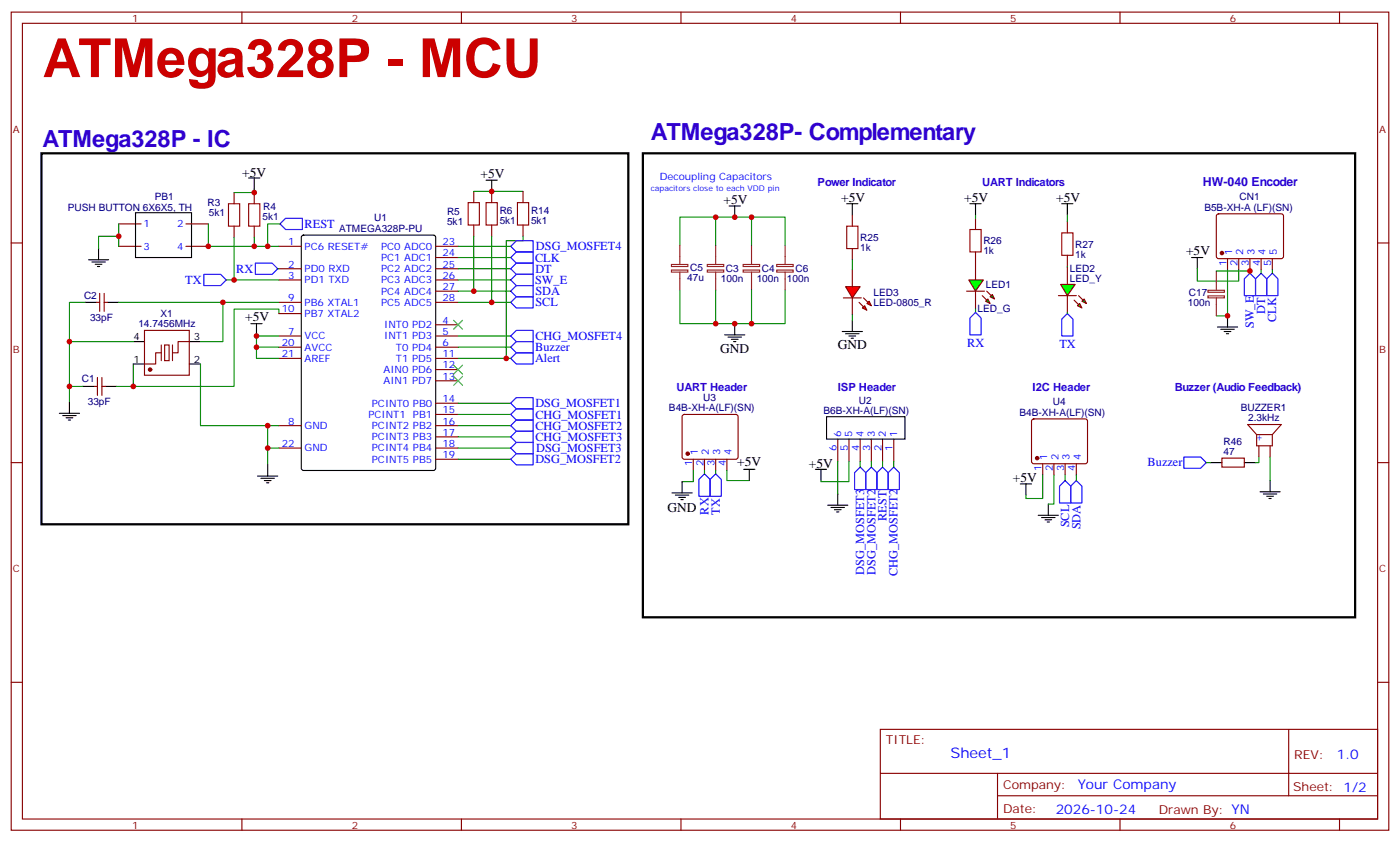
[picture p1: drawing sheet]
<svg xmlns="http://www.w3.org/2000/svg" width="441mm" height="265mm" viewBox="0 0 441 265" stroke-linecap="round" stroke-linejoin="round" font-family="sans-serif">
<g fill="none" stroke="#870000" stroke-width=".35">
<path d="M3.5 3.8h433.9v257.5h-433.9zM7.1 7.3h426.8v250.5h-426.8zM76.2 3.8v3.5M145.3 3.8v3.5M214.5 3.8v3.5M283.6 3.8v3.5M352.8 3.8v3.5M421.9 3.8v3.5M3.5 76.5h3.6M37.4 77.5h7M37.4 70.5h7M58.6 77.5h7"/>
<path d="M58.6 70.5h7M80.1 60.6v3.5M80.1 71.2v3.5M87.8 77.5h7.1M137.2 77.5h7.1M149.2 60.3v3.5M149.2 70.8v3.6M154.9 60.3v3.5M154.9 70.8v3.6M268.5 67.7v3.5M268.5 78.2v3.6M433.9 76.5h3.5"/>
<path d="M30.3 95.2h1.1M31.4 92.4v5.6M32.8 92.4v5.6M32.8 95.2h1.1M87.8 95.2h7.1M87.8 84.6h7.1M87.8 88.1h7.1M87.8 98.7h7.1M137.2 95.2h7.1M137.2 84.6h7.1M137.2 88.1h7.1M137.2 81.1h7.1"/>
<path d="M137.2 91.7h7.1M30.7 118.8v5.7M32.1 118.8v5.7M87.8 105.8h7.1M87.8 109.3h7.1M87.8 112.8h7.1M137.2 102.2h7.1M137.2 105.8h7.1M137.2 109.3h7.1M137.2 112.8h7.1M137.2 116.3h7.1M137.2 119.9h7.1"/>
<path d="M29.6 121.6h1.1M32.1 121.6h1.1M87.8 134h7.1M137.2 134h7.1M137.2 126.9h7.1M137.2 130.5h7.1M137.2 137.5h7.1M3.5 145.6h3.6M87.8 141h7.1M137.2 141h7.1M137.2 144.6h7.1M433.9 145.6h3.5"/>
<path d="M3.5 214.8h3.6M433.9 214.8h3.5M277.3 229.6h156.6v28.2h-156.6zM405.9 229.6v20.9M76.2 257.8v3.5M145.3 257.8v3.5M214.5 257.8v3.5M277.3 243.4h156.5M283.6 257.8v3.5M314.2 250.5h119.6M314.2 243.4v14.1M352.8 257.8v3.5"/>
<path d="M421.9 257.8v3.5"/>
</g>
<path d="M37.4 74.4h-6.4v3.8M37.4 70.5v7M65.6 70.5v7M80.1 74.7v2.8h7.7M26.8 95.2h-4.9v31.4M37.4 95.2h50.4M87.8 98.7v-1.4h-14.1v24.3h-31.7v-7M80.8 109.3h7M87.8 105.8h-7v7h7M36.7 121.6h5.3M87.8 134h-3.5v7M87.8 141h-3.5v5.3" fill="none" stroke="#008700" stroke-width=".35"/>
<g fill="none" stroke="#000" stroke-width=".35">
<path d="M78.3 56h3.5M80.1 56v3.5M31 78.2v3.6M42.7 67h17.6v14.1h-17.6zM95.1 74.2l.5-.2h40.9l.7 .4v73l-.4 .6-41.2 .1-.6-.5-.1-72.9zM266.7 64.1h3.5M268.5 64.1v3.6M26.8 95.2h3.5M27.9 81.8h6.3M28.9 82.5h4.3M30 83.2h2.1M30.7 83.9h.7"/>
<path d="M33.9 95.2h3.5M18.7 130.1h6.3M19.8 130.8h4.2M20.8 131.5h2.1M21.5 132.2h.7M21.9 126.6v3.5M26.1 121.6h3.5M33.2 121.6h3.5"/>
</g>
<path d="M78.3 64.1h3.5v7.1h-3.5zM147.5 63.8h3.5v7h-3.5zM153.1 63.8h3.5v7h-3.5zM266.7 71.2h3.5v7h-3.5z" fill="none" stroke="#a10000" stroke-width=".35"/>
<path d="M160.9 91.7l1.7-1.8h5.3v3.5h-5.3zM160.9 95.2l1.7-1.8h5.3v3.5h-5.3z" fill="none" stroke="#00f" stroke-width=".35"/>
<g fill="#f00" stroke="#870000" stroke-width=".35">
<path d="M266.3 90.2h4.6l-2.4 3.6z"/>
<path d="M265.6 93.8h5.7z"/>
</g>
<g fill="#870000" stroke="#870000" stroke-width=".35">
<path d="M272 93.8l1.4 1.4z"/>
<path d="M270.6 95.2l1.4 1.4z"/>
</g>
<g fill="#f00" stroke="#870000" stroke-width=".35">
<path d="M273 95.5l.8-.7 .7 1.4z"/>
<path d="M271.6 96.9l.7-.7 .7 1.4z"/>
</g>
<g fill="none" stroke="#870000" stroke-width=".35">
<path d="M307.3 68.7v3.5M307.3 79.3v3.5M336.2 69.8v3.5M268.5 84.9v5.3M268.5 93.8v5.3M336.2 80.4v3.5M336.2 84.2v5.3M336.2 93.1v5.3M45.5 104h14.1v14.1h-14.1zM50.8 111.1h-1.8v3.5h-3.5M51.9 108.6h1.4v4.9h-1.4zM59.6 107.5h-3.5v3.6h-1.8"/>
<path d="M215.1 130.7l.4-.2h16.3l.5 .2 .2 .5v12.7l-.3 .5-.4 .2h-16.3l-.5-.3-.2-.4v-12.7zM263.9 138.2v7.1M267.4 138.2v7.1M270.9 138.2v7.1M274.5 138.2v7.1M278 138.2v7.1M281.5 138.2v7.1M325.1 132.1l.5-.2h16.2l.5 .2 .2 .5v12.7l-.2 .5-.5 .2h-16.2l-.5-.3-.2-.4v-12.7zM218.4 144.6v3.5M221.9 144.6v3.5M225.4 144.6v3.5M229 144.6v3.5"/>
<path d="M328.4 146v3.5M332 146v3.5M335.5 146v3.5M339 146v3.5"/>
</g>
<g fill="none" stroke="#000" stroke-width=".35">
<path d="M229.7 64.8h3.5M231.4 64.8v3.6M42 114.6h3.5M42 107.5h3.5M59.6 114.6h3.5M59.6 107.5h3.5M79 101.9h3.5M80.8 101.9v3.5M228.2 105.4h6.4M229.3 106.1h4.2M230.4 106.8h2.1M231.1 107.5h.7"/>
<path d="M231.4 101.9v3.5M265.3 104.4h6.3M266.3 105.1h4.3M267.4 105.8h2.1M268.1 106.5h.7M268.5 100.8v3.6M260.3 131.2h24.7v7h-24.7zM81.1 149.9h6.4M82.2 150.6h4.2M83.3 151.3h2.1M84 152h.7M84.3 146.3v3.6"/>
<path d="M211.7 155.2h6.3M212.7 155.9h4.3M213.8 156.6h2.1M214.5 157.3h.7M214.8 151.6v3.6M234.2 147.7h3.6M236 147.7v3.6M256.8 147.7h3.5M258.6 147.7v3.6M260.7 159h6.4M261.8 159.7h4.2M263.9 155.5v3.5"/>
<path d="M321.4 152.3h3.5M323.1 152.3v3.6M330.2 158.7v3.5M262.8 160.4h2.1M263.5 161.1h.7M327 162.2h6.4M328.1 162.9h4.2M329.1 163.6h2.2M329.8 164.3h.8"/>
</g>
<g fill="none" stroke="#008700" stroke-width=".35">
<path d="M65.6 77.5h14.5M88.2 70.5h-3.9v7M149.2 60.3h15.5M149.2 74.4v17.3M154.9 74.4v20.8M214.1 77.2v-8.8h22.6v8.8M225.4 68.4v8.8M236.7 68.4h10.6v8.8M70.2 95.2v12.3h-7.1M144.3 91.7h16.6M144.3 95.2h16.6M214.1 91.3v10.6h22.6"/>
<path d="M225.4 91.3v10.6M236.7 91.3v10.6M247.3 91.3v10.6h-10.6M268.5 81.8v3.1M268.5 99.1v1.7M307.3 96.9v1.5M336.2 83.9v.3M21.9 107.5h20.1M63.1 114.6v19.4h21.2M80.8 105.4v.4M144.3 105.8h16.6M21.9 121.6h4.2"/>
<path d="M144.3 126.9h16.6M144.3 130.5h16.6M144.3 137.5h16.6M144.3 134h16.6M144.3 141h16.6M144.3 144.6h16.6M218.4 148.1v3.5h-3.6M229 148.1v3.2h7M263.9 145.3v10.2M267.4 145.3v6.3h-8.8v-.3M270.9 145.3v1.7M274.5 145.3v1.7"/>
<path d="M278 145.3v1.7M281.5 145.3v1.7M328.4 149.5v7.4h-5.3v-1M335.5 149.5v1.8M339 149.5v1.8"/>
</g>
<g fill="none" stroke="#00f" stroke-width=".35">
<path d="M88.2 70.5l1.8-1.8h5.2v3.5h-5.2zM64.2 86.4h5.3l1.8 1.7-1.8 1.8h-5.3zM80.4 82.8h5.3l1.8 1.8-1.8 1.8h-5.3zM307.3 98.4l1.7 1.7v5.3h-3.5v-5.3zM162.6 104h5.3v3.5h-5.3l-1.7-1.7zM334.4 100.5l1.8-1.8 1.8 1.8v5.3h-3.6zM160.9 126.9l1.7-1.7h5.3v3.5h-5.3zM160.9 130.5l1.7-1.8h5.3v3.5h-5.3zM221.9 149.2l1.8 1.7v5.3h-3.6v-5.3zM225.4 149.2l1.8 1.7v5.3h-3.5v-5.3zM270.9 147l1.8 1.8v5.3h-3.5v-5.3zM274.5 147l1.7 1.8v5.3h-3.5v-5.3z"/>
<path d="M278 147l1.8 1.8v5.3h-3.6v-5.3zM281.5 147l1.8 1.8v5.3h-3.5v-5.3zM335.5 151.3l1.8 1.7v5.3h-3.6v-5.3zM339 151.3l1.8 1.7v5.3h-3.5v-5.3z"/>
</g>
<g fill="#870000" stroke="#870000" stroke-width=".35">
<circle cx="47.3" cy="116.3" r=".53"/>
<circle cx="326.7" cy="144.2" r=".53"/>
<circle cx="216.6" cy="142.8" r=".53"/>
</g>
<path d="M50.8 108.6v4.9M54.3 108.6v4.9" fill="none" stroke="#871200" stroke-width=".35"/>
<g fill="none" stroke="#8c2424" stroke-width=".35">
<path d="M214.1 77.2v6M225.4 77.2v6M236.7 77.2v6M247.3 77.2v6M211.5 83.3h5.2v.6h-5.2zM211.5 85h5.2v.7h-5.2zM214.1 85.7v5.6M222.8 83.3h5.2v.6h-5.2zM222.8 85h5.2v.7h-5.2zM225.4 85.7v5.6M234.1 83.3h5.2v.6h-5.2zM234.1 85h5.2v.7h-5.2z"/>
<path d="M236.7 85.7v5.6M244.7 83.3h5.1v.6h-5.1zM244.7 85h5.1v.7h-5.1zM247.3 85.7v5.6"/>
</g>
<path d="M13.1 48.3h184.8v116.7h-184.8zM202.5 48.3h224.4v146h-224.4z" fill="none" stroke="#000" stroke-width=".71"/>
<path d="M305.5 72.2h3.5v7.1h-3.5zM334.4 73.3h3.6v7.1h-3.6z" fill="none" stroke="#a10000" stroke-width=".35"/>
<g fill="#0f0" stroke="#870000" stroke-width=".35">
<path d="M339.4 96.2l.7-.7 .7 1.4z"/>
<path d="M340.8 94.8l.7-.7 .7 1.4z"/>
</g>
<g fill="#870000" stroke="#870000" stroke-width=".35">
<path d="M338.3 94.5l1.4 1.4z"/>
<path d="M339.7 93.1l1.4 1.4z"/>
</g>
<path d="M333.4 93.1h5.6z" fill="#f00" stroke="#870000" stroke-width=".35"/>
<path d="M334.1 89.5h4.6l-2.5 3.6z" fill="#0f0" stroke="#870000" stroke-width=".35"/>
<path d="M307.3 82.8v5.3M307.3 91.7v5.2" fill="none" stroke="#870000" stroke-width=".35"/>
<g fill="#0f0" stroke="#870000" stroke-width=".35">
<path d="M310.4 94.8l.7-.7 .8 1.4z"/>
<path d="M311.9 93.4l.7-.7 .7 1.4z"/>
</g>
<g fill="#870000" stroke="#870000" stroke-width=".35">
<path d="M309.4 93.1l1.4 1.4z"/>
<path d="M310.8 91.7l1.4 1.4z"/>
</g>
<path d="M304.4 91.7h5.7z" fill="#f00" stroke="#870000" stroke-width=".35"/>
<path d="M305.2 88.1h4.5l-2.4 3.6z" fill="#0f0" stroke="#870000" stroke-width=".35"/>
<g fill="none" stroke="#000" stroke-width=".35">
<path d="M153.1 56.7h3.5M154.9 56.7v3.6M305.5 64.1h3.5M307.3 64.1v3.6M334.4 64.1h3.6M336.2 64.1v3.6M375.4 81.1h3.5M377.1 81.1v3.5M386.6 99.4v3.5M383.5 102.9h6.3M384.5 103.6h4.3M385.6 104.4h2.1"/>
<path d="M386.3 105.1h.7M381.4 145.6h3.5M391.9 145.6h3.6M396.9 154.8h6.3M397.9 155.5h4.3M399 156.2h2.1M399.7 156.9h.7M400 151.3v3.5"/>
</g>
<g fill="none" stroke="#008700" stroke-width=".35">
<path d="M80.1 59.5v1.1h-6.4M73.7 74.7v13.4M144.3 77.5h16.6M164.7 74.4v1.4h-5.2v37M307.3 67.7v1M336.2 67.7v2.1M71.3 88.1h16.5M87.5 84.6h.3M144.3 88.1h16.6M144.3 84.6h16.6M144.3 81.1h16.6M336.2 98.4v.3"/>
<path d="M377.1 84.6v3.9h13.1v-3.6M383.1 85.3h10.6M386.6 84.9v14.5h-3.5M393.7 84.9v1.1M397.2 84.9v1.1M400.8 84.9v1.1M144.3 109.3h16.6M144.3 112.8h16.6M221.9 148.1v1.1M225.4 148.1v1.1M332 149.5v9.2h-1.8M379.9 145.6h1.5"/>
<path d="M396.5 143.9v1.7h-1M400 143.9v7.4"/>
</g>
<path d="M72 64.1h3.5v7.1h-3.5zM163 63.8h3.5v7h-3.5z" fill="none" stroke="#a10000" stroke-width=".35"/>
<g fill="none" stroke="#870000" stroke-width=".35">
<path d="M73.7 60.6v3.5M73.7 71.2v3.5M164.7 60.3v3.5M164.7 70.8v3.6M383.4 67.5l.4-.2 20.1 .1 .4 .6-.1 13-.6 .4h-20.1l-.4-.7v-12.7zM386.6 81.4v3.5M390.2 81.4v3.5M393.7 81.4v3.5M397.2 81.4v3.5M400.8 81.4v3.5M395.8 136.8l-2.8-3.2h10.6l-2.8 3.2M395.8 136.8h5"/>
<path d="M395.8 136.8v3.5h5v-3.5M384.9 144.2h7v2.8h-7zM396.5 140.3v3.6M400 140.3v3.6"/>
</g>
<g fill="none" stroke="#00f" stroke-width=".35">
<path d="M160.9 77.5l1.7-1.7h5.3v3.5h-5.3zM160.9 81.1l1.7-1.8h5.3v3.5h-5.3zM160.9 84.6l1.7-1.8h5.3v3.6h-5.3zM162.6 86.4h5.3v3.5h-5.3l-1.7-1.8zM391.9 87.8l1.8-1.8 1.8 1.8v5.3h-3.6zM397.2 86l1.8 1.8v5.3h-3.5v-5.3zM399 87.8l1.8-1.8 1.7 1.8v5.3h-3.5zM160.9 109.3l1.7-1.8h5.3v3.6h-5.3zM160.9 112.8l1.7-1.7h5.3v3.5h-5.3zM160.9 134l1.7-1.8h5.3v3.5h-5.3zM162.6 135.7h5.3v3.6h-5.3l-1.7-1.8zM160.9 144.6l1.7-1.8h5.3v3.5h-5.3z"/>
<path d="M160.9 141l1.7-1.7h5.3v3.5h-5.3zM372.9 143.9h5.3l1.7 1.7-1.7 1.8h-5.3z"/>
</g>
<path d="M142.9 114.9l2.8 2.9M142.9 118.5l2.8 2.8M142.9 100.8l2.8 2.8M145.7 114.9l-2.8 2.9M145.7 118.5l-2.8 2.8M145.7 100.8l-2.8 2.8" fill="none" stroke="#3c3" stroke-width=".35"/>
<circle cx="384.9" cy="79.7" r=".53" fill="#870000" stroke="#870000" stroke-width=".35"/>
<path d="M380.5 91.4h5.2v.6h-5.2zM380.5 93.1h5.2v.7h-5.2zM383.1 85.3v6M383.1 93.8v5.6" fill="none" stroke="#8c2424" stroke-width=".35"/>
<g fill="#c00">
<circle cx="42" cy="121.6" r=".88"/>
<circle cx="84.3" cy="141" r=".88"/>
<circle cx="80.8" cy="109.3" r=".88"/>
<circle cx="37.4" cy="74.4" r=".88"/>
<circle cx="84.3" cy="77.5" r=".88"/>
<circle cx="70.2" cy="95.2" r=".88"/>
<circle cx="236.7" cy="68.4" r=".88"/>
<circle cx="236.7" cy="101.9" r=".88"/>
<circle cx="80.8" cy="105.8" r=".88"/>
<circle cx="80.1" cy="77.5" r=".88"/>
<circle cx="65.6" cy="77.5" r=".88"/>
<circle cx="21.9" cy="107.5" r=".88"/>
<circle cx="149.2" cy="91.7" r=".88"/>
<circle cx="154.9" cy="95.2" r=".88"/>
<circle cx="21.9" cy="121.6" r=".88"/>
<circle cx="84.3" cy="134" r=".88"/>
<circle cx="225.4" cy="101.9" r=".88"/>
<circle cx="225.4" cy="68.4" r=".88"/>
<circle cx="231.4" cy="101.9" r=".88"/>
<circle cx="231.4" cy="68.4" r=".88"/>
<circle cx="73.7" cy="88.1" r=".88"/>
<circle cx="80.1" cy="60.6" r=".88"/>
<circle cx="154.9" cy="60.3" r=".88"/>
<circle cx="393.7" cy="85.3" r=".88"/>
<circle cx="386.6" cy="99.4" r=".88"/>
<circle cx="159.5" cy="112.8" r=".88"/>
</g>
<text font-size="16.9" fill="#c00" x="13.4" y="24.3">ATMega328P - MCU</text>
<g font-size="7.4" fill="#30c">
<text x="13.4" y="46.1">ATMega328P - IC</text>
<text x="205" y="44">ATMega328P- Complementary</text>
</g>
<text font-size="4.6" fill="#00f" x="299.4" y="238.6">Sheet_1</text>
<g font-size="4.2">
<text x="76.3" y="55.7">+5V</text>
<text x="151.3" y="56">+5V</text>
<text x="227.9" y="64.1">+5V</text>
<text x="264.9" y="63.4">+5V</text>
<text x="303.7" y="63.4">+5V</text>
<text x="332.7" y="63.4">+5V</text>
<text x="373.6" y="80.4">+5V</text>
<text x="77.3" y="101.2">+5V</text>
<text x="226.8" y="111.1">GND</text>
<text x="263.9" y="110">GND</text>
<text x="232.2" y="146.6">+5V</text>
<text x="254.8" y="147.5">+5V</text>
<text x="319" y="151.6">+5V</text>
<text x="210.3" y="161.2">GND</text>
</g>
<g font-size="4.2" fill="#00f">
<text x="421.1" y="238.8">1.0</text>
<text x="339.5" y="248.4">Your Company</text>
<text x="332.5" y="256.2">2026-10-24</text>
</g>
<text font-size="3.9" fill="#30c" x="378.9" y="58.5">HW-040 Encoder</text>
<g font-size="3.9" fill="#00f">
<text x="96" y="71.7">REST</text>
<text x="168.5" y="82.3">CLK</text>
<text x="168.8" y="78.8">DSG_MOSFET4</text>
<text x="58.3" y="89.4">TX</text>
<text x="74.4" y="85.8">RX</text>
<text x="168.5" y="89.4">SW_E</text>
<text x="168.6" y="85.9">DT</text>
<text x="168.6" y="92.9">SDA</text>
<text x="168.6" y="96.4">SCL</text>
<text x="398.5" y="98.8" transform="rotate(-90 398.5 98.8)">DT</text>
<text x="402" y="101.3" transform="rotate(-90 402 101.3)">CLK</text>
<text x="168.6" y="107">CHG_MOSFET4</text>
<text x="395" y="103.3" transform="rotate(-90 395 103.3)">SW_E</text>
<text x="168.6" y="110.6">Buzzer</text>
<text x="304.6" y="109.1">RX</text>
<text x="333.7" y="109.5">TX</text>
<text x="168.5" y="114.1">Alert</text>
<text x="168.6" y="128.2">DSG_MOSFET1</text>
<text x="168.6" y="131.7">CHG_MOSFET1</text>
<text x="168.6" y="135.3">CHG_MOSFET2</text>
<text x="168.6" y="138.8">CHG_MOSFET3</text>
<text x="168.9" y="142.3">DSG_MOSFET3</text>
<text x="168.6" y="145.8">DSG_MOSFET2</text>
<text x="361.5" y="146.5">Buzzer</text>
<text x="223.2" y="162" transform="rotate(-90 223.2 162)">RX</text>
<text x="226.7" y="162" transform="rotate(-90 226.7 162)">TX</text>
<text x="279.3" y="164" transform="rotate(-90 279.3 164)">REST</text>
<text x="336.8" y="166" transform="rotate(-90 336.8 166)">SCL</text>
<text x="340.3" y="166.7" transform="rotate(-90 340.3 166.7)">SDA</text>
<text x="272.2" y="180.9" transform="rotate(-90 272.2 180.9)">DSG_MOSFET3</text>
<text x="275.7" y="180.9" transform="rotate(-90 275.7 180.9)">DSG_MOSFET2</text>
<text x="282.7" y="181.4" transform="rotate(-90 282.7 181.4)">CHG_MOSFET2</text>
</g>
<g font-size="3.9" fill="#800">
<text x="279" y="234.2">TITLE:</text>
<text x="407.7" y="238.8">REV:</text>
<text x="316" y="248.4">Company:</text>
<text x="407.3" y="249">Sheet: 1/2</text>
<text x="316" y="256">Date:</text>
<text x="365" y="256.1">Drawn By: YN</text>
</g>
<g font-size="3.5" fill="#30c">
<text x="257.5" y="58.7">Power Indicator</text>
<text x="309.4" y="58.7">UART Indicators</text>
<text x="213.1" y="123.2">UART Header</text>
<text x="263.9" y="123.2">ISP Header</text>
<text x="325.3" y="123.2">I2C Header</text>
<text x="370.1" y="123.2">Buzzer (Audio Feedback)</text>
</g>
<g font-size="3.2" fill="#800">
<text x="41.6" y="6.8">1</text>
<text x="110.8" y="6.8">2</text>
<text x="179.9" y="6.8">3</text>
<text x="249.1" y="6.8">4</text>
<text x="318.2" y="6.8">5</text>
<text x="387.3" y="6.8">6</text>
<text x="4.1" y="41.9">A</text>
<text x="434.4" y="41.9">A</text>
<text x="4.1" y="111.1">B</text>
<text x="434.4" y="111.1">B</text>
<text x="4.1" y="180.2">C</text>
<text x="434.4" y="180.2">C</text>
<text x="41.6" y="260.8">1</text>
<text x="110.8" y="260.8">2</text>
<text x="179.9" y="260.8">3</text>
<text x="249.1" y="260.8">4</text>
<text x="318.2" y="260.8">5</text>
<text x="387.3" y="260.8">6</text>
</g>
<g font-size="3.2" fill="#00f">
<text x="207.8" y="56.7">Decoupling Capacitors</text>
<text x="45.2" y="71.5">1</text>
<text x="55.8" y="71.5">2</text>
<text x="90.8" y="77.2">1</text>
<text x="139.3" y="77.2">23</text>
<text x="45.2" y="78.6">3</text>
<text x="55.8" y="78.6">4</text>
<text x="96" y="78.6">PC6 RESET#</text>
<text x="120.1" y="78.6">PC0 ADC0</text>
<text x="120.1" y="82.1">PC1 ADC1</text>
<text x="139.3" y="80.7">24</text>
<text x="386.3" y="83.6" transform="rotate(-90 386.3 83.6)">1</text>
<text x="388.1" y="80.1" transform="rotate(-90 388.1 80.1)">1</text>
<text x="389.8" y="83.6" transform="rotate(-90 389.8 83.6)">2</text>
<text x="391.6" y="80.1" transform="rotate(-90 391.6 80.1)">2</text>
<text x="393.3" y="83.6" transform="rotate(-90 393.3 83.6)">3</text>
<text x="395.1" y="80.1" transform="rotate(-90 395.1 80.1)">3</text>
<text x="396.9" y="83.6" transform="rotate(-90 396.9 83.6)">4</text>
<text x="398.6" y="80.1" transform="rotate(-90 398.6 80.1)">4</text>
<text x="400.4" y="83.6" transform="rotate(-90 400.4 83.6)">5</text>
<text x="402.2" y="80.1" transform="rotate(-90 402.2 80.1)">5</text>
<text x="90.8" y="84.2">2</text>
<text x="90.8" y="87.8">3</text>
<text x="96" y="85.7">PD0 RXD</text>
<text x="96" y="89.2">PD1 TXD</text>
<text x="120.1" y="85.7">PC2 ADC2</text>
<text x="120.1" y="89.2">PC3 ADC3</text>
<text x="139.3" y="84.2">25</text>
<text x="139.3" y="87.8">26</text>
<text x="90.8" y="94.8">9</text>
<text x="120.1" y="92.7">PC4 ADC4</text>
<text x="139.3" y="91.3">27</text>
<text x="139.3" y="94.8">28</text>
<text x="88.7" y="98.4">10</text>
<text x="96" y="96.2">PB6 XTAL1</text>
<text x="96" y="99.8">PB7 XTAL2</text>
<text x="120.1" y="96.2">PC5 ADC5</text>
<text x="139.3" y="101.9">4</text>
<text x="90.8" y="105.4">7</text>
<text x="96" y="106.8">VCC</text>
<text x="121" y="103.3">INT0 PD2</text>
<text x="121" y="106.8">INT1 PD3</text>
<text x="139.3" y="105.4">5</text>
<text x="88.7" y="108.9">20</text>
<text x="88.7" y="112.5">21</text>
<text x="96" y="110.3">AVCC</text>
<text x="96" y="113.9">AREF</text>
<text x="124.7" y="110.3">T0 PD4</text>
<text x="124.7" y="113.9">T1 PD5</text>
<text x="139.3" y="108.9">6</text>
<text x="139.3" y="112.5">11</text>
<text x="120.8" y="117.4">AIN0 PD6</text>
<text x="139.3" y="116">12</text>
<text x="139.3" y="119.5">13</text>
<text x="120.8" y="120.9">AIN1 PD7</text>
<text x="116" y="131.5">PCINT1</text>
<text x="117.1" y="128">PCINT0 PB0</text>
<text x="130.1" y="131.5">PB1</text>
<text x="139.3" y="126.6">14</text>
<text x="139.3" y="130.1">15</text>
<text x="90.8" y="133.6">8</text>
<text x="96" y="135">GND</text>
<text x="117.1" y="135">PCINT2 PB2</text>
<text x="139.3" y="133.6">16</text>
<text x="139.3" y="137.2">17</text>
<text x="264.9" y="137.5" transform="rotate(-90 264.9 137.5)">6</text>
<text x="268.5" y="137.5" transform="rotate(-90 268.5 137.5)">5</text>
<text x="272" y="137.5" transform="rotate(-90 272 137.5)">4</text>
<text x="275.5" y="137.5" transform="rotate(-90 275.5 137.5)">3</text>
<text x="279" y="137.5" transform="rotate(-90 279 137.5)">2</text>
<text x="282.6" y="137.5" transform="rotate(-90 282.6 137.5)">1</text>
<text x="88.7" y="140.7">22</text>
<text x="96" y="142.1">GND</text>
<text x="117.1" y="138.6">PCINT3 PB3</text>
<text x="117.1" y="142.1">PCINT4 PB4</text>
<text x="139.3" y="140.7">18</text>
<text x="219.8" y="143.3" transform="rotate(-90 219.8 143.3)">1</text>
<text x="223.3" y="143.3" transform="rotate(-90 223.3 143.3)">2</text>
<text x="226.8" y="143.3" transform="rotate(-90 226.8 143.3)">3</text>
<text x="230.4" y="143.3" transform="rotate(-90 230.4 143.3)">4</text>
<text x="263.5" y="142" transform="rotate(-90 263.5 142)">6</text>
<text x="267.1" y="142" transform="rotate(-90 267.1 142)">5</text>
<text x="270.6" y="142" transform="rotate(-90 270.6 142)">4</text>
<text x="274.1" y="142" transform="rotate(-90 274.1 142)">3</text>
<text x="277.6" y="142" transform="rotate(-90 277.6 142)">2</text>
<text x="281.2" y="142" transform="rotate(-90 281.2 142)">1</text>
<text x="397.6" y="139.3" transform="rotate(-90 397.6 139.3)">+</text>
<text x="117.1" y="145.6">PCINT5 PB5</text>
<text x="139.3" y="144.2">19</text>
<text x="218" y="146.8" transform="rotate(-90 218 146.8)">1</text>
<text x="221.5" y="146.8" transform="rotate(-90 221.5 146.8)">2</text>
<text x="225.1" y="146.8" transform="rotate(-90 225.1 146.8)">3</text>
<text x="228.6" y="146.8" transform="rotate(-90 228.6 146.8)">4</text>
<text x="328.1" y="148.2" transform="rotate(-90 328.1 148.2)">1</text>
<text x="329.8" y="144.7" transform="rotate(-90 329.8 144.7)">1</text>
<text x="331.6" y="148.2" transform="rotate(-90 331.6 148.2)">2</text>
<text x="333.4" y="144.7" transform="rotate(-90 333.4 144.7)">2</text>
<text x="335.1" y="148.2" transform="rotate(-90 335.1 148.2)">3</text>
<text x="336.9" y="144.7" transform="rotate(-90 336.9 144.7)">3</text>
<text x="338.7" y="148.2" transform="rotate(-90 338.7 148.2)">4</text>
<text x="340.4" y="144.7" transform="rotate(-90 340.4 144.7)">4</text>
</g>
<g font-size="3.2" fill="#000080">
<text x="48.7" y="62.8">PB1</text>
<text x="65.4" y="64.9">R3</text>
<text x="82.9" y="66">R4</text>
<text x="390.4" y="63.1">CN1</text>
<text x="21.4" y="66.3">PUSH BUTTON 6X6X5, TH</text>
<text x="65.8" y="68.1">5k1</text>
<text x="82.7" y="69.2">5k1</text>
<text x="117.8" y="69.5">U1</text>
<text x="140.8" y="70.9">5k1</text>
<text x="140.8" y="67.7">R5</text>
<text x="157.4" y="70.6">5k1</text>
<text x="157.4" y="67.4">R6</text>
<text x="167.3" y="70.6">5k1</text>
<text x="167.3" y="67.4">R14</text>
<text x="379.3" y="66.3">B5B-XH-A (LF)(SN)</text>
<text x="106.8" y="73">ATMEGA328P-PU</text>
<text x="270.9" y="75.8">R25</text>
<text x="309.7" y="76.9">R26</text>
<text x="338.7" y="78">R27</text>
<text x="270.9" y="79.1">1k</text>
<text x="309.7" y="80.1">1k</text>
<text x="338.7" y="81.1">1k</text>
<text x="216.5" y="88.6">47u</text>
<text x="217.4" y="85.4">C5</text>
<text x="227.1" y="88.9">100n</text>
<text x="228.7" y="85.5">C3</text>
<text x="238.3" y="88.9">100n</text>
<text x="240" y="85.5">C4</text>
<text x="247.9" y="88.9">100n</text>
<text x="250.5" y="85.5">C6</text>
<text x="337" y="88.9">LED_Y</text>
<text x="337" y="85.7">LED2</text>
<text x="26.5" y="94.2">C2</text>
<text x="275.2" y="93.2">LED3</text>
<text x="310.6" y="90.7">LED1</text>
<text x="374.5" y="93.1">C17</text>
<text x="28.3" y="100.9">33pF</text>
<text x="50.6" y="99.6">X1</text>
<text x="275.2" y="96.3">LED-0805_R</text>
<text x="307.9" y="98.1">LED_G</text>
<text x="374.2" y="96.3">100n</text>
<text x="43.6" y="103">14.7456MHz</text>
<text x="25.8" y="120.3">C1</text>
<text x="27.6" y="127.4">33pF</text>
<text x="210.7" y="129.5">B4B-XH-A(LF)(SN)</text>
<text x="221.5" y="126.4">U3</text>
<text x="259.4" y="130.2">B6B-XH-A(LF)(SN)</text>
<text x="270.5" y="127.1">U2</text>
<text x="321.1" y="130.9">B4B-XH-A(LF)(SN)</text>
<text x="331.6" y="127.6">U4</text>
<text x="390.8" y="129.4">BUZZER1</text>
<text x="393.2" y="132.7">2.3kHz</text>
<text x="385.4" y="143.2">47</text>
<text x="385.4" y="140">R46</text>
</g>
<g font-size="3.2">
<text x="42.1" y="107.2">4</text>
<text x="61" y="107.2">3</text>
<text x="42.1" y="114.2">1</text>
<text x="61" y="114.2">2</text>
</g>
<text font-size="2.5" fill="#00f" x="205" y="60.3">capacitors close to each VDD pin</text>
</svg>
